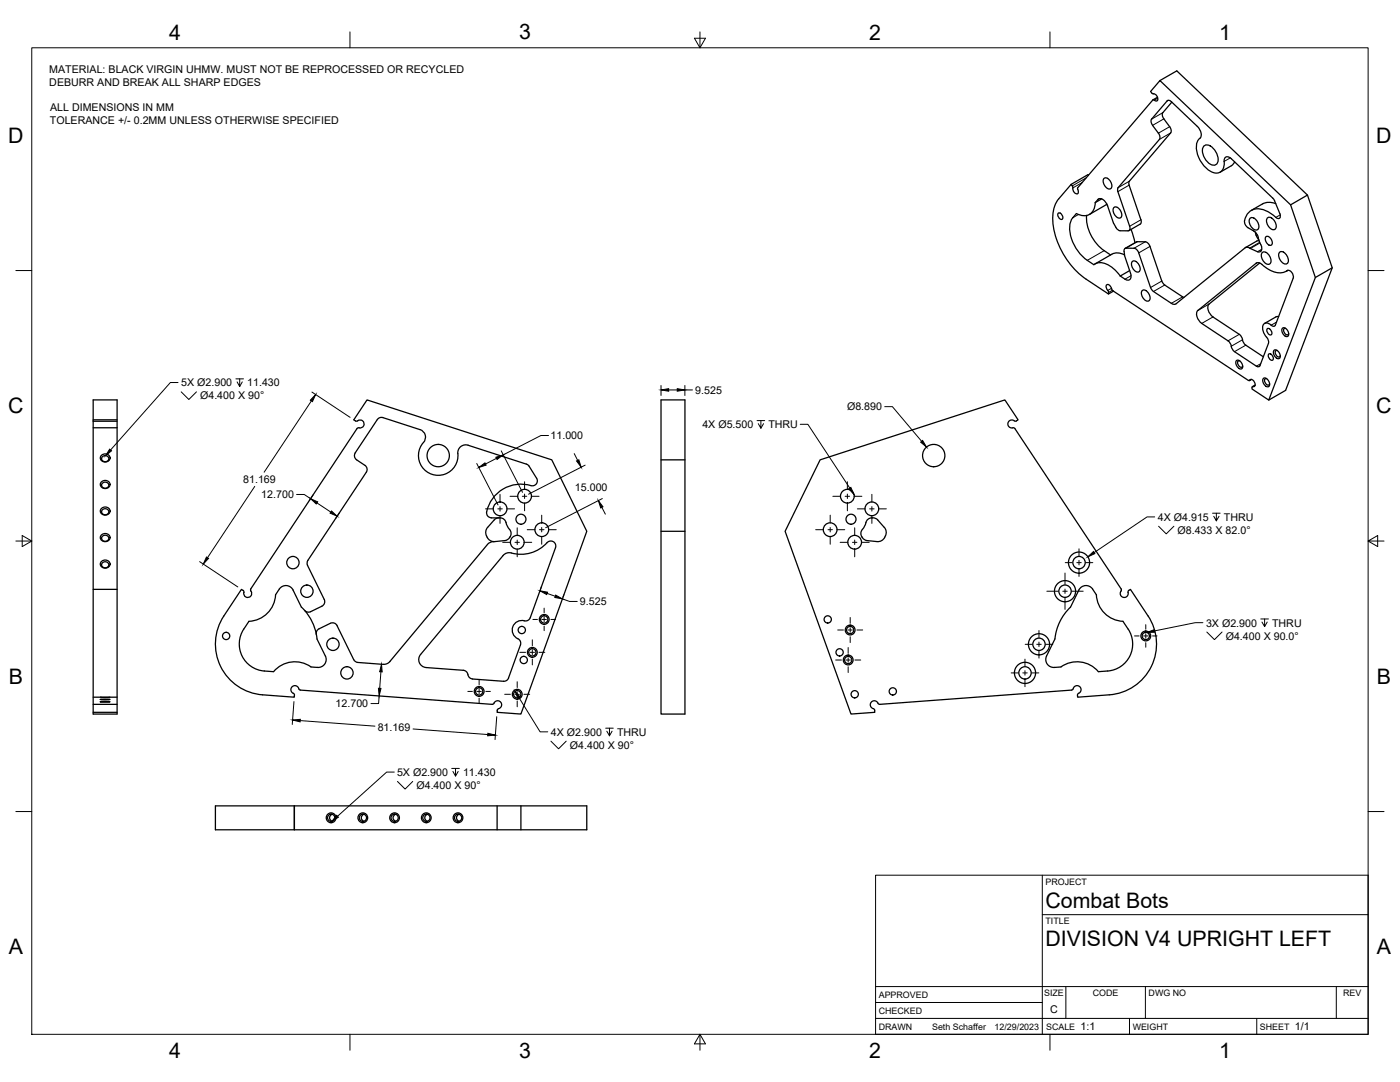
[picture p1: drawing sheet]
<svg xmlns="http://www.w3.org/2000/svg" width="559mm" height="432mm" viewBox="0 0 559 432" stroke-linecap="round" stroke-linejoin="round" font-family="sans-serif">
<!-- layer: Visible -->
<g fill="none" stroke="#000" stroke-width=".51">
<path d="M460.1 39.9l-30 35.2a1.66 1.66 0 0 1-.2 2.3 2.55 2.55 0 0 1-1.7-3l-.7-.8-4.9 5.8a15.9 15.9 0 0 0-1.4 14.4 32.7 32.7 0 0 0 12.3 17.6l8.9 5.9-.2-1.4M460.2 39.9l.5 .1M460.7 40a.81 .81 0 0 0 1.3 0 2.14 2.14 0 0 0-2.1-2.7l-.6-.8 3.7-4.3 52.1 49.5 9.9 29-18.6 49-6.7-4.5 .1-.8a1.01 1.01 0 0 0 1.2-.5 1.01 1.01 0 0 0-.2-1.2 1.3 1.3 0 0 0-.9-1.2 1.3 1.3 0 0 0-1.4 .4l-.2-.1M462 38.8l-1.8 1M463 32.2l6.7-3.9 52.2 49.6 9.8 29-18.6 48.9-6.7 3.9M464.1 44.9l-.1 1.6 3.1 4.5 .3 1.8-16.6 19.5M467.7 40.8l-3.6 4.2M480.5 58.3a3 3 0 0 1 4.3 1.6 5 5 0 0 1 .9 5.5 3 3 0 0 1-4.4-1.5 5 5 0 0 1-.8-5.6zM434.4 69.9l-.1-.2-6.8 3.9M439.7 79.4l-2.5 1.5M440.5 71.3a2.09 2.09 0 0 1 3.1 1.8l.1 .5a1.24 1.24 0 0 1-.4 1.7 1.24 1.24 0 0 1-1.7-.4l-1.2-2.1zM446.3 74.9l16.5-19.3 .1-1.5-3.1-4.5-.3-1.8 6.4-7.5 .5-.3 1.1 .5 10.4 10a3.8 3.8 0 0 1 1 4.7 5.8 5.8 0 0 0-.9 6.6 9.8 9.8 0 0 0 7.7 7.3 3.6 3.6 0 0 0 2.9-4.7 1.55 1.55 0 0 1 1-1.9 1.55 1.55 0 0 1 1.9 .9l16.7 15.9 2.6 6a1.08 1.08 0 0 1 .2 1.4 1.08 1.08 0 0 1-1.4 .3 10 10 0 0 0-9.7-3.3 4.8 4.8 0 0 0-2.6 6.3l.8 .9 2.2 1.2a4.8 4.8 0 0 1 2.3 4.1 4.3 4.3 0 0 1 .7 3.9l-.1 .1"/>
<path d="M446.3 74.9l-.1 1.6 4.7 13.8a1.21 1.21 0 0 1-.7 1.8h-3.1a5.3 5.3 0 0 1-2.6-3l-2.4-6.9M450.7 73.9l4.8 14.7-.4 .8-4.5 2.6M450.8 72.3l-.1 1.6M491.5 66.1l-4.5 2.6M492.8 64.6l-1.3 1.5M521.9 77.9l-6.8 3.8M422.4 85.1a1.54 1.54 0 0 1 1.5 .7 1.54 1.54 0 0 1-.1 1.8 1.8 1.8 0 0 1-1.4-2.5zM433.7 86a16.6 16.6 0 0 0 7 14l2.6 1.7M437.2 80.9l1-1.3a2.37 2.37 0 0 1 3.4 1.6l.5 1M437.2 80.9a4.7 4.7 0 0 1-2.3 4.7 4.7 4.7 0 0 1-5.3-.4 9.1 9.1 0 0 0-1.5 11.2 18.2 18.2 0 0 0 8.5 9.2 5.8 5.8 0 0 1 6.9 .9l1.9 1.6 1.7 2.1M441.8 81.5l-7 4.1M444.5 82.9a2.09 2.09 0 0 1 3 1.8l.2 .5a1.24 1.24 0 0 1-.5 1.7 1.24 1.24 0 0 1-1.7-.4l-1.2-2.1z"/>
<path d="M451.4 91.5l1.6 5.4M459 98.3l5.1 14.6 .8 .8 7.6 5M459 98.3l-.5-.9-1-.8-3.6-.1-4.8 2.6M498.8 99l-1.2-.4-.6 .3-27.6 22.3-.6 .3-1.3-.4M498.8 99l.3 .2M498.9 87.2a2.21 2.21 0 0 1 3.2 1.6l.3 1.1a1.36 1.36 0 0 1-.5 1.8 1.36 1.36 0 0 1-1.8-.5 3.6 3.6 0 0 1-1.2-4zM499.1 99.2l3.2 1.4 .9-.4M501 92.6l.6 1.7 .8 1.4M502.6 96.1l-1 .1-4.5 2.6M505.3 94.5a2.17 2.17 0 0 1 2.5 2.4 .95 .95 0 0 1-.6 1 .95 .95 0 0 1-1.2-.4l-.9-1.7zM505.8 87.1a2.21 2.21 0 0 1 3.2 1.5l.4 1.2a1.36 1.36 0 0 1-.6 1.8 1.36 1.36 0 0 1-1.8-.5 3.6 3.6 0 0 1-1.2-4zM509.2 81.3a6.1 6.1 0 0 0-5.3 .1l-4.5 2.6"/>
<path d="M442.2 115.9a1.36 1.36 0 0 1 0-2.4 3.2 3.2 0 0 1 1.8 2.3l.2 .2M444.2 116l54.1 35.8M444.4 116.2l-2 1.1M447.1 110.2l1.9 1.2M448.8 101.7a5.3 5.3 0 0 0-5-.3l-6.8 3.9M449 111.4a1.5 1.5 0 0 0 2 .1 1.5 1.5 0 0 0 .4-2l-2.5-7.5a3.3 3.3 0 0 1 .2-2.9h3.5l1.4 .9 5.6 15.5 .8 .8 7.1 4.8M450.9 108l-3.8 2.2M451.9 104.5a2.09 2.09 0 0 1 3 1.7l.1 .6a1.24 1.24 0 0 1-.4 1.7 1.24 1.24 0 0 1-1.7-.5l-1.2-2.1zM455.8 116.1a2.09 2.09 0 0 1 3 1.7l.2 .6a1.24 1.24 0 0 1-.4 1.7 1.24 1.24 0 0 1-1.7-.5l-1.3-2.1zM502.8 105l-20.2 16.3a4 4 0 0 0 1.5 5.2l10.6 6.9 .9 1.2 .6 2 .7 .8 7.4 5M503.7 100.9a2.21 2.21 0 0 1 3.2 1.6l.4 1.1a1.36 1.36 0 0 1-.5 1.8 1.36 1.36 0 0 1-1.9-.5 3.6 3.6 0 0 1-1.2-4zM510.6 100.8a2.21 2.21 0 0 1 3.2 1.5l.4 1.1a1.36 1.36 0 0 1-.5 1.9 1.36 1.36 0 0 1-1.8-.5 3.6 3.6 0 0 1-1.3-4z"/>
<path d="M514 107.9l-.6 .3M516.2 111l-7.1 18.7a.94 .94 0 0 1-.9 .6 .94 .94 0 0 1-.8-.5M516.2 111a2.4 2.4 0 0 0-2.4-3 7.7 7.7 0 0 1-9.1-1.6l-1.8-1.4-.8-.2-.7 .2-23.3 18.9a4 4 0 0 0 1.6 5.2M531.7 106.9l-6.7 3.8M479.7 129.1l10.5 6.9 1 1.2 .6 2 .6 .8 9.5 6.3h.6l.4-.4 3.4-8.9v-1.2l-.8-1.2M505.8 131.2a1.54 1.54 0 0 1 1.6 .7 1.54 1.54 0 0 1-.1 1.8 1.8 1.8 0 0 1-1.5-2.5zM507.4 129.8a1.94 1.94 0 0 0-2.7-.7 1.94 1.94 0 0 0-.6 2.7l1.4 2.8M508.5 139.8a2.12 2.12 0 0 1 2.5 2.4 .93 .93 0 0 1-.6 1 .93 .93 0 0 1-1.1-.5l-1-1.7zM509.2 126.5l-4.4 2.6M509.8 139.9l-.3-.1a1.46 1.46 0 0 0-.2 1.8 1.46 1.46 0 0 0 1.6 .7l.1-.4M510.4 126.3l-1.1 .2M511.9 131a2.12 2.12 0 0 1 2.5 2.4 .93 .93 0 0 1-.7 1 .93 .93 0 0 1-1.1-.5l-.9-1.7z"/>
<path d="M513.2 131.1l-.4-.1a1.46 1.46 0 0 0-.2 1.8 1.46 1.46 0 0 0 1.6 .7l.2-.4M37.2 159.6h9.5v125.4h-9.5zM263.8 159.6h9.6v125.4h-9.6zM493.5 143.9a2.12 2.12 0 0 1 2.5 2.4 .93 .93 0 0 1-.6 1 .93 .93 0 0 1-1.1-.5l-1-1.7zM494.8 144h-.3a1.46 1.46 0 0 0-.2 1.7 1.46 1.46 0 0 0 1.6 .7l.1-.4M499.5 151.4l-.8 .5M501 153.7l-1.1 .6M504.3 151a2.12 2.12 0 0 1 2.5 2.4 .93 .93 0 0 1-.7 1 .93 .93 0 0 1-1.1-.5l-.9-1.6zM505.6 151.1h-.4a1.46 1.46 0 0 0-.2 1.7 1.46 1.46 0 0 0 1.6 .7l.2-.3M506.4 141.3a1.54 1.54 0 0 1 1.6 .8 1.54 1.54 0 0 1-.2 1.7 1.8 1.8 0 0 1-1.4-2.5zM37.2 167.5h9.5M37.2 168.1h9.5"/>
<path d="M37.2 170.7h9.5M169 176.6a7.9 7.9 0 0 0 3.8 12.8 7.9 7.9 0 0 0 9.9-8.9 3.2 3.2 0 0 1 4.2-2.8l23.6 7.7 .7 .7 3 4.7a1.99 1.99 0 0 1-.1 2.3 1.99 1.99 0 0 1-2.2 .7 13.8 13.8 0 0 0-17.7 11.1 2 2 0 0 0 2 1.8h2.7M169 176.6a3.2 3.2 0 0 0-1.4-5.1l-14.7-4.8-1.7 .2-9.6 14.3-.1 1 .4 .9 3.7 2.6M40.6 181.6a1.76 1.76 0 0 1 2.7-.1 1.76 1.76 0 0 1-.3 2.7 1.75 1.75 0 0 1-2.4-.2 1.75 1.75 0 0 1 0-2.4zM40.6 192.2a1.76 1.76 0 0 1 2.7-.1 1.76 1.76 0 0 1-.3 2.6 1.75 1.75 0 0 1-2.4-.2 1.75 1.75 0 0 1 0-2.3zM40.8 182.3a1.33 1.33 0 0 1 2-.3 1.33 1.33 0 0 1 0 2 1.35 1.35 0 0 1-1.7 0 1.35 1.35 0 0 1-.3-1.7zM40.8 192.9a1.33 1.33 0 0 1 2-.3 1.33 1.33 0 0 1 0 2 1.35 1.35 0 0 1-1.7 0 1.35 1.35 0 0 1-.3-1.7zM145.6 185.7l.9 1.3-.3 1.5-23.3 35.1M263.8 183.5h9.6M40.6 213.4a1.76 1.76 0 0 1 2.7-.1 1.76 1.76 0 0 1-.3 2.6 1.75 1.75 0 0 1-2.4-.2 1.75 1.75 0 0 1 0-2.3zM40.6 202.8a1.76 1.76 0 0 1 2.7-.1 1.76 1.76 0 0 1-.3 2.6 1.75 1.75 0 0 1-2.4-.2 1.75 1.75 0 0 1 0-2.3zM40.8 203.5a1.33 1.33 0 0 1 2-.3 1.33 1.33 0 0 1 0 2 1.35 1.35 0 0 1-1.7 0 1.35 1.35 0 0 1-.3-1.7z"/>
<path d="M40.8 214.1a1.33 1.33 0 0 1 2-.3 1.33 1.33 0 0 1 0 2 1.35 1.35 0 0 1-1.7 0 1.35 1.35 0 0 1-.3-1.7zM194.6 217.3l-39.7 47.4-1.9 .4-10.2-.7-1.1-.5-7.2-14.2-1.1-1.1-1.5 .1-4.9 2.5-.7 1.1v.8M194.6 210.5a3.6 3.6 0 0 0 2.5 5.7M197.1 216.1l-1.4 .3-1.1 .9M198.9 206.7a2.87 2.87 0 0 1 3.4 2.8l1.1 1.8M198.9 206.7l-1.3 .5-3 3.3M203.4 211.3l.6 1.5-.4 1.5M203.5 214.3l-.7 .9-.8 .4-4.9 .6M221.7 218.6l-10 27.9-.6 .8-.9 .5a4.7 4.7 0 0 0-5.2 1.7 3.8 3.8 0 0 0 1.7 5.4M221.7 218.6a2 2 0 0 0-.8-2.4 2 2 0 0 0-2.5 .4 14 14 0 0 1-14.3 4.1M263.8 212h9.6M344.2 211.3l-.6 1.5 .5 1.5"/>
<path d="M344.2 211.3l.9-1.3a3.8 3.8 0 0 1 2.3-3.3 2.93 2.93 0 0 1 2.9 .8l2.7 3a3.6 3.6 0 0 1-2.9 5.6l-4.5-.5-.8-.4-.7-.9M37.2 235.2h9.5M40.6 224a1.76 1.76 0 0 1 2.7-.1 1.76 1.76 0 0 1-.3 2.6 1.75 1.75 0 0 1-2.4-.2 1.75 1.75 0 0 1 0-2.3zM40.8 224.7a1.33 1.33 0 0 1 2-.3 1.33 1.33 0 0 1 0 2 1.35 1.35 0 0 1-1.7 0 1.35 1.35 0 0 1-.3-1.7zM97 235.6l-.6-.4-7 10.6a20.3 20.3 0 0 0 15.4 31.5l12.7 .9v-1a2.52 2.52 0 0 1-1.2-2.7 1.71 1.71 0 0 1 1.8-.8 1.71 1.71 0 0 1 1.4 1.5l77.2 5.9a2.52 2.52 0 0 1 2.6-1.3 1.73 1.73 0 0 1 .9 1.9 1.73 1.73 0 0 1-1.6 1.3l-.2 1.3 9.5 .7 26.3-73-14-28.5-73.7-23.9-5.3 7.9 .9 .6a2.53 2.53 0 0 1 3 .2 1.71 1.71 0 0 1-.2 2 1.71 1.71 0 0 1-2 .4l-42.9 64.5a2.55 2.55 0 0 1-.2 3 1.6 1.6 0 0 1-1.8 0 1.6 1.6 0 0 1-.7-1.8M97 235.6l.4 .8M110 237.4a6.5 6.5 0 0 1 2.7-3.4 3.2 3.2 0 0 1 4.3 1.5l3.3 6.8M110 237.3a11.1 11.1 0 0 1-10.6 10.7 17 17 0 0 0-3.7 6.8 10.8 10.8 0 0 0 9.8 13l3.7 .2a11.1 11.1 0 0 1 14.9-1.8 6.6 6.6 0 0 0 4.3-.2 3.2 3.2 0 0 0 1.5-4.2M122.9 223.6l-.3 .8 .1 1.2 6.7 13.6 .2 1.1-.6 1.3-5 2.5M204.1 220.7h-1.8l-1.5 1-32.9 39.5M437.6 237.4a6.4 6.4 0 0 0-2.7-3.4 3.2 3.2 0 0 0-4.3 1.5l-3.3 6.8a20.3 20.3 0 0 0-6.2 12.7l-3.4 6.8M437.6 237.3a11.1 11.1 0 0 0 10.7 10.7l2 3.1"/>
<path d="M450.2 236.4l.2-.6 .8-.6 7 10.6a20.3 20.3 0 0 1-15.4 31.5M450.3 236.4a1.66 1.66 0 0 1-2.2 1.9 1.66 1.66 0 0 1-.5-2.8l-42.7-64.6a2.77 2.77 0 0 1-2.5-1 1.71 1.71 0 0 1 .7-2.1 1.71 1.71 0 0 1 2.2 .3l1.1-.6-5.3-7.9-73.8 23.9-13.9 28.5 26.3 73 9.5-.7-.1-1.1a2.55 2.55 0 0 1-1.7-2.4 1.72 1.72 0 0 1 1.8-1.1 1.72 1.72 0 0 1 1.5 1.3l77.2-5.7a2.77 2.77 0 0 1 2.1-1.7 1.7 1.7 0 0 1 1.5 1.6 1.7 1.7 0 0 1-1.3 1.8l-.1 1.2 12.7-.9M120.3 242.3l1.3 1.3M121.6 243.6a20.3 20.3 0 0 1 4.7 9.5M121.6 243.6l1.1 .7 1.3-.2M126.3 253.1l.2 1.9 3.4 6.8M206.7 254.9l1 1v1.5l-4.7 13.2M450.3 251a10.8 10.8 0 0 1-8.2 16.8l-3.7 .3a11.1 11.1 0 0 0-14.9-2 6.4 6.4 0 0 1-4.3-.1 3.2 3.2 0 0 1-1.5-4.2M37.2 278.2h9.5M40 279.1h3.9zM40.1 278.2h3.8M167.9 261.2a3.2 3.2 0 0 0 2.2 5.2l14.8 1.1a2.7 2.7 0 0 1 2.2 2.6l.6 .6 .9 .2"/>
<path d="M203 270.6l-.8 1-1.2 .3-12.4-.9M37.2 284.3h9.5M37.2 281.1h9.5M40 280.1h3.9zM86 321.6h148.2v9.6h-148.2zM117.5 321.6v9.6M132.6 325a1.45 1.45 0 0 0-1 1.4 1.45 1.45 0 0 0 1 1.3M145.3 325a1.45 1.45 0 0 0-1.1 1.4 1.45 1.45 0 0 0 1.1 1.3M157.9 325a1.45 1.45 0 0 0-1 1.4 1.45 1.45 0 0 0 1 1.3M170.6 325a1.45 1.45 0 0 0-1.1 1.4 1.45 1.45 0 0 0 1.1 1.3M183.2 325a1.45 1.45 0 0 0-1 1.4 1.45 1.45 0 0 0 1 1.3M198.4 321.6v9.6"/>
<path d="M207.9 321.6v9.6"/>
<circle cx="174.9" cy="181.8" r="4.5"/>
<circle cx="209.4" cy="198" r="2.74"/>
<circle cx="338.2" cy="198" r="2.74"/>
<circle cx="372.7" cy="181.8" r="4.5"/>
<circle cx="199.6" cy="203.1" r="2.74"/>
<circle cx="206.5" cy="216.4" r="2.74"/>
<circle cx="207.9" cy="207.2" r="2"/>
<circle cx="216.2" cy="211.4" r="2.74"/>
<circle cx="331.4" cy="211.4" r="2.74"/>
<circle cx="339.7" cy="207.2" r="2"/>
<circle cx="341.1" cy="216.4" r="2.74"/>
<circle cx="348" cy="203.1" r="2.74"/>
<circle cx="116.9" cy="224.5" r="2.47"/>
<circle cx="122.5" cy="235.9" r="2.47"/>
<circle cx="425.1" cy="235.9" r="4.2"/>
<circle cx="425.1" cy="235.9" r="2.47"/>
<circle cx="430.7" cy="224.5" r="4.2"/>
<circle cx="430.7" cy="224.5" r="2.47"/>
<circle cx="90.3" cy="253.8" r="1.45"/>
<circle cx="132.9" cy="257.1" r="2.47"/>
<circle cx="208.3" cy="251.4" r="1.45"/>
<circle cx="217.2" cy="247.2" r="1.45"/>
<circle cx="217.2" cy="247.2" r="1.96"/>
<circle cx="330.4" cy="247.2" r="1.45"/>
<circle cx="339.3" cy="251.4" r="1.96"/>
<circle cx="339.3" cy="251.4" r="1.45"/>
<circle cx="414.7" cy="257.1" r="4.2"/>
<circle cx="414.7" cy="257.1" r="2.47"/>
<circle cx="457.3" cy="253.8" r="1.96"/>
<circle cx="457.3" cy="253.8" r="1.45"/>
<circle cx="138.5" cy="268.5" r="2.47"/>
<circle cx="191.3" cy="275.9" r="1.45"/>
<circle cx="191.3" cy="275.9" r="1.96"/>
<circle cx="206.4" cy="277.1" r="1.45"/>
<circle cx="206.4" cy="277.1" r="1.96"/>
<circle cx="209.1" cy="263.4" r="1.45"/>
<circle cx="212.5" cy="260.3" r="1.45"/>
<circle cx="212.5" cy="260.3" r="1.96"/>
<circle cx="335.1" cy="260.3" r="1.45"/>
<circle cx="338.6" cy="263.4" r="1.96"/>
<circle cx="338.6" cy="263.4" r="1.45"/>
<circle cx="341.2" cy="277.1" r="1.45"/>
<circle cx="356.4" cy="275.9" r="1.45"/>
<circle cx="409.1" cy="268.5" r="4.2"/>
<circle cx="409.1" cy="268.5" r="2.47"/>
<circle cx="132.2" cy="326.4" r="1.95"/>
<circle cx="132.2" cy="326.4" r="1.45"/>
<circle cx="144.8" cy="326.4" r="1.95"/>
<circle cx="144.9" cy="326.4" r="1.45"/>
<circle cx="157.5" cy="326.4" r="1.95"/>
<circle cx="157.5" cy="326.4" r="1.45"/>
<circle cx="170.1" cy="326.4" r="1.95"/>
<circle cx="170.2" cy="326.4" r="1.45"/>
<circle cx="182.8" cy="326.4" r="1.95"/>
<circle cx="182.8" cy="326.4" r="1.45"/>
</g>
<!-- layer: Visible Narrow -->
<g fill="none" stroke="#000" stroke-width=".4">
<path d="M462.1 39.2l-1.4 .8M464.1 45l-4.4 2.5M464.5 47.4l-4.5 2.6M466.3 40l-.4 .3M466.9 50.6l-4.5 2.5M467.3 53l-4.5 2.6M432 72.8l-3.8 2.2M433.5 71l-5.5 3.2M438.8 79.3l-.6 .3M450.7 73.9l-4.5 2.6M450.8 72.3l-4.5 2.6M491.1 63l-2.5 1.4"/>
<path d="M430.5 85.6l-2.3 1.3M453.9 96.5l-4.5 2.5M455.4 87.7l-4.5 2.6M457.1 96.5l-4.5 2.6M459 98.3l-4.5 2.6M501.5 93.2l-.3 .1M501.8 93.7l-.4 .3M502.8 96.7l-4 2.3M502.9 97l-3.8 2.2M503.6 99.5l-1.7 1M511 85.7l-1.8 1.1M440.7 100l-6.7 3.9"/>
<path d="M443.6 115.1l-1.4 .8M444 115.8l-1.5 .9M451.4 110l-2.4 1.4M463.7 112.2l-4.5 2.5M464.9 113.7l-4.5 2.6M472 118.5l-4.5 2.6M501.7 104.9l-.3 .2M513.9 107.9l-.1 .1M482.6 121.3l-4.5 2.6M484.1 126.5l-4.4 2.6M494.6 133.4l-4.4 2.6M495.9 135.6l-4.5 2.6"/>
<path d="M497.2 137.8l-4.5 2.5M509.5 128.5l-2.1 1.3M499.4 151.4l-.6 .3M500.9 153.8l-.8 .5M503.2 145.1l-1.7 1"/>
</g>
<!-- layer: Border -->
<g fill="none" stroke="#000" stroke-width=".4">
<path d="M12.7 19.1h533.4v393.7h-533.4zM139.7 12.7v6.4M277.2 15.3h4.4l-2.2 3.8zM279.4 12.7v6.4M419.1 12.7v6.4M6.3 108h6.4M546.1 108h6.3M6.3 215.9h6.4M8.9 213.7l3.8 2.2-3.8 2.2zM546.1 215.9l3.8 2.2v-4.4l-3.8 2.2h6.3M6.3 323.9h6.4M546.1 323.9h6.3"/>
<path d="M139.7 412.8v6.3M279.4 412.8l2.2 3.8h-4.4zM279.4 412.8v6.3M419.1 412.8v6.3"/>
</g>
<!-- layer: Titleblock -->
<path d="M349.5 349.3h196.6v63.5h-196.6zM416 349.3v63.5M416 365h130.1M349.5 393.7h196.6M425.4 393.7v12.7M457.2 393.7v12.7M533.4 393.7v12.7M349.5 406.4h196.6M349.5 400.1h66.5M450.8 406.4v6.4M501.6 406.4v6.4" fill="none" stroke="#000" stroke-width=".4"/>
<!-- layer: Smart Centers -->
<g fill="none" stroke="#000" stroke-width=".4">
<path d="M199.6 197.3v3.1M203.6 198.1h3.1M208.5 198.1h1.8M209.4 192.3v3.1M209.4 197.2v1.7M212 198.1h3.2M332.4 198.1h3.1M337.3 198.1h1.8M338.2 192.3v3.1M338.2 197.2v1.7M340.9 198.1h3.1M348 197.3v3.1"/>
<path d="M193.8 203.1h3.1M198.7 203.1h1.8M199.6 202.2v1.8M199.6 205.8v3.1M200.6 216.4h3.2M202.3 203.1h3.1M205.5 216.4h1.8M206.4 210.6v3.1M206.4 215.5v1.8M206.4 219.1v3.1M209.1 216.4h3.1M209.4 200.7v3.2"/>
<path d="M210.4 211.4h3.2M215.3 211.4h1.8M216.2 205.6v3.1M216.2 210.5v1.8M216.2 214.1v3.1M218.9 211.4h3.1M325.6 211.4h3.1M330.5 211.4h1.8M331.4 205.6v3.1M331.4 210.5v1.8M331.4 214.1v3.1M334.1 211.4h3.1"/>
<path d="M335.3 216.4h3.2M338.2 200.7v3.2M340.3 216.4h1.7M341.1 210.6v3.1M341.1 215.5v1.8M341.1 219.1v3.1M342.2 203.1h3.1M343.8 216.4h3.1M347.1 203.1h1.8M348 202.2v1.8M348 205.8v3.1M350.7 203.1h3.1"/>
<path d="M430.7 219v2.9M417.8 235.9h4.6M424.2 235.9h1.8M425.1 228.7v4.6M425.1 235.1v1.7M425.1 238.6v4.6M425.2 224.5h2.8M427.8 235.9h4.6M429.8 224.5h1.8M430.7 223.6v1.8M430.7 227.2v2.8M433.3 224.5h2.9"/>
<path d="M212.5 255.3v2.4M212.5 259.4v1.8M212.7 247.2h1.8M216.3 247.2h1.8M217.2 242.7v1.8M217.2 246.3v1.8M217.2 249.9v1.8M219.9 247.2h1.8M334.3 251.4h2.4M338.5 251.4h1.7M338.5 258.4v2.3M339.3 246.4v2.4"/>
<path d="M339.3 250.5v1.8M339.3 254.1v2.3M342 251.4h2.3M409.2 257.1h2.8M413.8 257.1h1.8M414.7 251.6v2.9M414.7 256.2v1.8M414.7 259.8v2.8M417.4 257.1h2.8M452.8 253.8h1.9M456.4 253.8h1.8M457.3 249.3v1.8"/>
<path d="M457.3 252.9v1.8M457.3 256.5v1.8M460 253.8h1.8M186.7 275.9h1.9M190.4 275.9h1.7M191.2 271.4v1.9M191.2 275v1.8M191.2 278.6v1.8M193.9 275.9h1.8M201.4 277.1h2.4M205.5 277.1h1.8M206.4 272.1v2.3"/>
<path d="M206.4 276.2v1.8M206.4 279.7v2.4M207.5 260.3h2.3M209.1 277.1h2.3M211.6 260.3h1.8M212.5 263v2.3M215.1 260.3h2.4M333.5 263.4h2.4M337.7 263.4h1.7M338.5 262.5v1.8M338.5 266.1v2.3M341.2 263.4h2.4"/>
<path d="M403.6 268.5h2.8M408.2 268.5h1.8M409.1 263v2.9M409.1 267.7v1.7M409.1 271.2v2.8M411.8 268.5h2.8"/>
</g>
<!-- layer: Hole Notes -->
<g fill="none" stroke="#000" stroke-width=".4">
<path d="M71.1 152.7h-3.1l-23.9 26.9M72.3 156.4l3.1 3 3-3M94.1 151.2h3.1M95.7 151.2v3l-1.1-1.8M96.7 152.4l-1 1.8M302.2 167.9h3M303.7 167.9v3l-1-1.8M304.8 169.1l-1.1 1.8M319.4 169.3h3.1l16.7 25.5M460.9 206.3h-3.1l-21.1 14.2M462.4 210l3.1 3.1 3-3.1M484 204.8h3"/>
<path d="M485.5 204.8v3.1l-1-1.9M486.6 206l-1.1 1.9M480.1 248.5h-3l-16.4 3.3M481.7 252.2l3 3.1 3.1-3.1M503.2 247h3.1M504.8 247v3.1l-1.1-1.9M505.8 248.2l-1 1.9M207.2 278.5l8.4 13.6h3M219.9 295.8l3 3 3.1-3M241.7 290.6h3.1M243.3 290.6v3l-1.1-1.8M244.3 291.8l-1 1.8"/>
<path d="M157.4 308.1h-3.1l-19.6 17.7M158.6 311.8l3.1 3.1 3-3.1M180.3 306.7h3M181.8 306.7v3l-1-1.8M182.9 307.9l-1.1 1.8"/>
</g>
<path d="M43.8 179.2l.7 .7-2.4 2zM338.8 195.1l.8-.6 1.3 2.8zM434.2 222.2l2.2-2.1 .6 .8zM457.8 252.4l2.8-1.1 .2 1zM205.6 275.9l2 2.3-.8 .5zM134.4 325.4l.7 .7-2.6 1.7z" fill="#000" stroke="#000" stroke-width=".4"/>
<!-- layer: FD_Dimensions -->
<g fill="none" stroke="#000" stroke-width=".4">
<path d="M124.3 160l-18.9 28.4M124.5 156.5l15.2 10.1M263.8 153.8v4M266.9 155.6h3.4M273.4 153.8v4M273.4 155.6h3M200.1 179.9l8.5 16.6M218.9 173.8h-3l-15 7.7M353.1 162.3h3.1l11.7 13.8M101.7 194.1l-18.9 28.5M118.4 197.3h3l2.6 1.7M125 197.5l-1.5 2.3"/>
<path d="M190.3 185l8.5 16.5M198.2 182.9l-4.4 2.3M229.2 181l1.4 2.7M233.6 185.6l-22.7 11.6M240.4 199l-22.6 11.6M126.5 200.7l5.5 3.6M135.6 204.5l-1.6 2.3M240.2 202.5l1.4 2.7M79.7 224.1l15.2 10.1M216.1 234.1l-.3 .9M218.4 236.8l3.2 1.2M224.5 239l2.9 1h3"/>
<path d="M225.1 237.3l-.4 .9M117.3 280l-.7 9.1M151.3 277.7l-.2 3.1h-3M152 268.1l-.4 6.6M119.8 287.6l29.8 2.2M164.9 290.9l29.8 2.2M198.3 286l-.7 9.1"/>
</g>
<g fill="#000" stroke="#000" stroke-width=".4">
<path d="M126 157.5l-1.3 2.8-.8-.6zM263.8 155.6l3.1-.5v1zM270.3 155.1l3.1 .5-3.1 .5zM367.5 176.4l.8-.6 1.5 2.6zM191.1 186.6l2.5-1.9 .4 .9zM197.9 182.5l3-1-2.5 1.9zM230.1 184l.9-.5 1 2.9zM124 199l2.8 1.3-.6 .8zM132.3 203.9l2.3 2.1-2.9-1.2zM238.8 199.8l1.9 2.4-.9 .5zM82.4 222.3l.8 .5-2 2.3zM215.5 235.8l3 .5-.3 1z"/>
<path d="M221.8 237.5l2.7 1.5-3.1-.6zM151 274.7h1.1l-.8 3zM152.3 265.1l.2 3h-1zM116.8 287.3l3.1-.2-.1 1zM194.7 292.6l3 .8-3.1 .2z"/>
</g>
<g font-size="8.5">
<text x="67.5" y="15.8">4</text>
<text x="207.2" y="15.7">3</text>
<text x="346.9" y="15.8">2</text>
<text x="486.6" y="15.8">1</text>
<text x="3.3" y="57">D</text>
<text x="549.3" y="57">D</text>
<text x="3.3" y="165">C</text>
<text x="549.3" y="165">C</text>
<text x="3.5" y="272.9">B</text>
<text x="549.6" y="272.9">B</text>
<text x="417.3" y="362.5">Combat Bots</text>
<text x="417.3" y="377.5">DIVISION V4 UPRIGHT LEFT</text>
<text x="3.5" y="380.9">A</text>
<text x="549.6" y="380.9">A</text>
<text x="67.5" y="422.2">4</text>
<text x="207.2" y="422.1">3</text>
<text x="346.9" y="422.2">2</text>
<text x="486.6" y="422.2">1</text>
</g>
<g font-size="4.3">
<text x="19.7" y="29.1">MATERIAL: BLACK VIRGIN UHMW. MUST NOT BE REPROCESSED OR RECYCLED</text>
<text x="19.7" y="34.2">DEBURR AND BREAK ALL SHARP EDGES</text>
<text x="20" y="44.4">ALL DIMENSIONS IN MM</text>
<text x="19.9" y="49.6">TOLERANCE +/- 0.2MM UNLESS OTHERWISE SPECIFIED</text>
<text x="72.3" y="154.2">5X Ø2.900</text>
<text x="98.7" y="154.2">11.430</text>
<text x="79.9" y="159.4">Ø4.400 X 90°</text>
<text x="277.5" y="157.1">9.525</text>
<text x="338.1" y="163.7">Ø8.890</text>
<text x="280.4" y="170.9">4X Ø5.500</text>
<text x="306.7" y="170.9">THRU</text>
<text x="219.8" y="175.3">11.000</text>
<text x="97.1" y="192.8">81.169</text>
<text x="229.5" y="196">15.000</text>
<text x="104.3" y="198.8">12.700</text>
<text x="462.2" y="207.9">4X Ø4.915</text>
<text x="488.5" y="207.9">THRU</text>
<text x="470" y="213.1">Ø8.433 X 82.0°</text>
<text x="231.5" y="241.5">9.525</text>
<text x="481.4" y="250.1">3X Ø2.900</text>
<text x="507.7" y="250.1">THRU</text>
<text x="489.2" y="255.3">Ø4.400 X 90.0°</text>
<text x="134" y="282.3">12.700</text>
<text x="150.7" y="291.8">81.169</text>
<text x="219.9" y="293.6">4X Ø2.900</text>
<text x="246.3" y="293.6">THRU</text>
<text x="227.5" y="298.8">Ø4.400 X 90°</text>
<text x="158.5" y="309.7">5X Ø2.900</text>
<text x="184.8" y="309.7">11.430</text>
<text x="166.2" y="314.9">Ø4.400 X 90°</text>
<text x="419.2" y="404.2">C</text>
<text x="431.3" y="411.1">1:1</text>
<text x="516.9" y="411.1">1/1</text>
</g>
<g font-size="3.5">
<text x="417.3" y="353.1">PROJECT</text>
<text x="417.3" y="368.8">TITLE</text>
<text x="350.8" y="398.2">APPROVED</text>
<text x="416.8" y="397.5">SIZE</text>
<text x="436.2" y="397.5">CODE</text>
<text x="458.4" y="397.5">DWG NO</text>
<text x="536.1" y="397.5">REV</text>
<text x="350.8" y="404.5">CHECKED</text>
<text x="350.8" y="410.9">DRAWN</text>
<text x="372" y="410.9">Seth Schaffer</text>
<text x="397" y="410.9">12/29/2023</text>
<text x="417.5" y="410.9">SCALE</text>
<text x="452.1" y="410.9">WEIGHT</text>
<text x="502.9" y="410.9">SHEET</text>
</g>
</svg>
